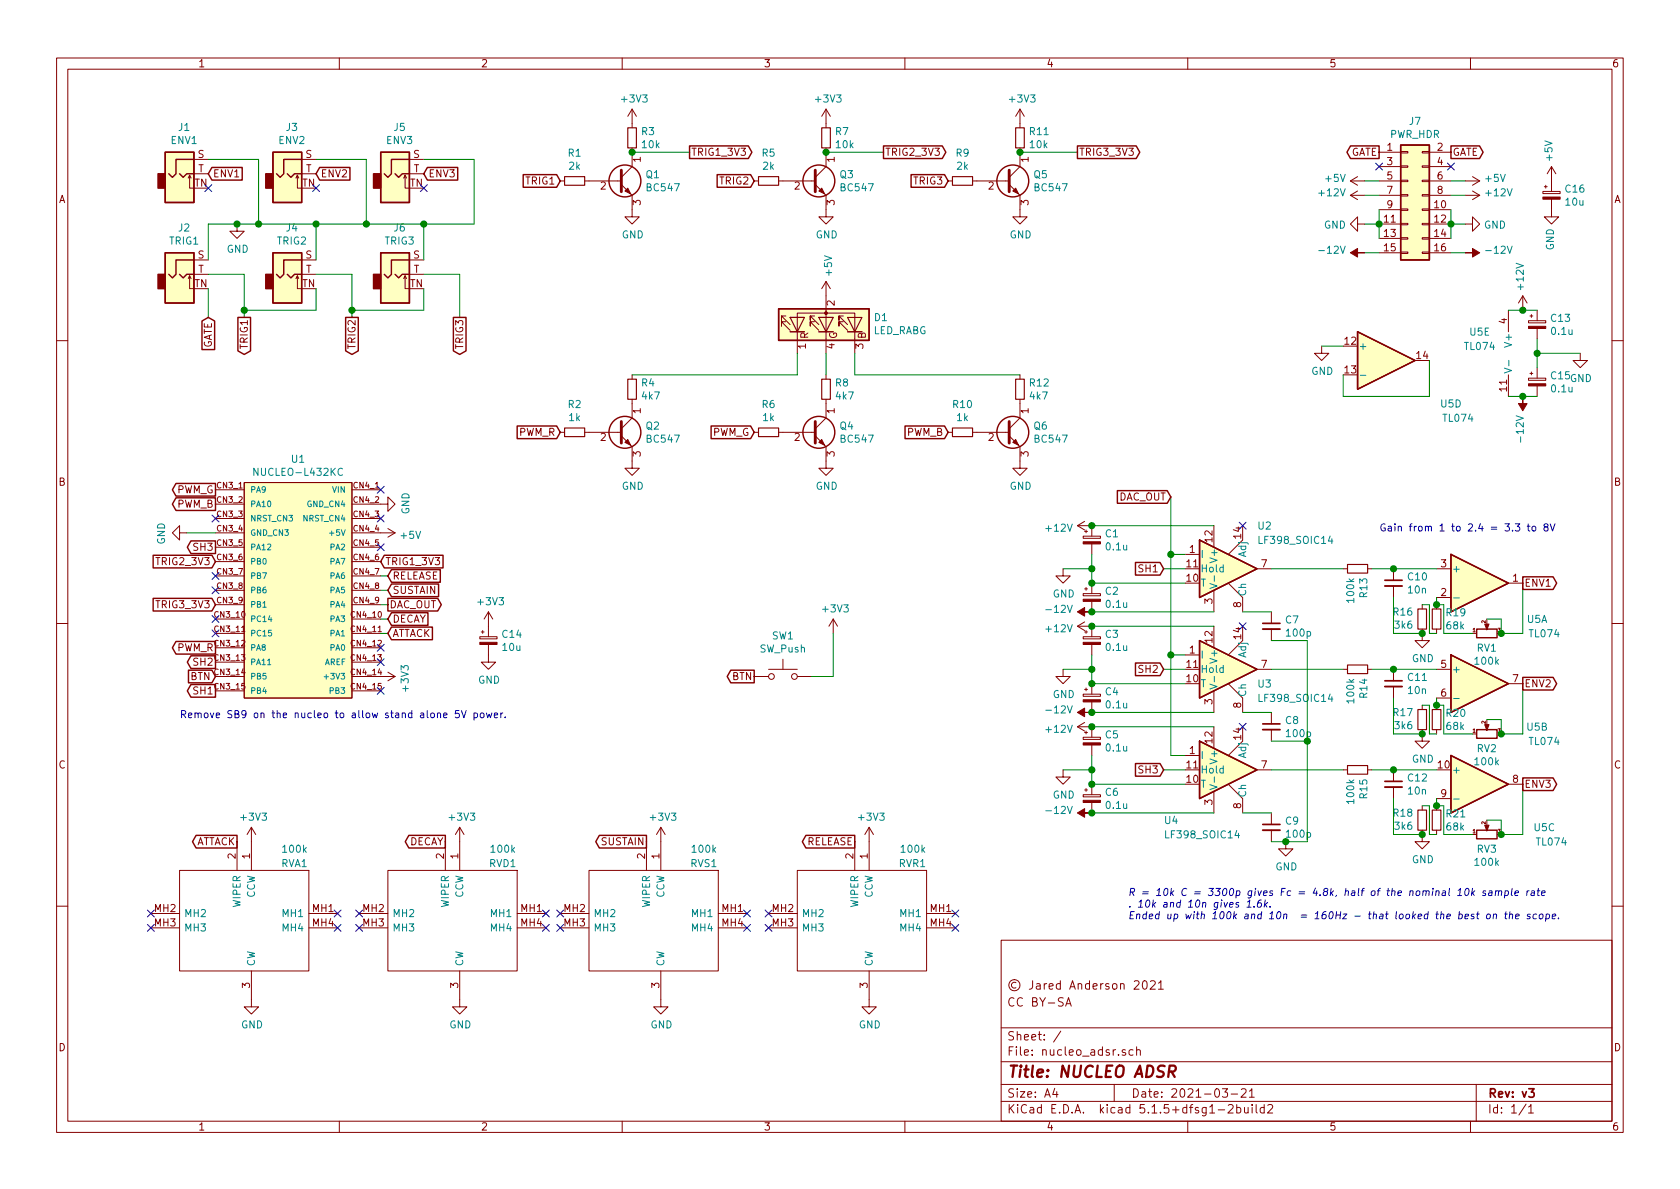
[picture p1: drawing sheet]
<svg xmlns="http://www.w3.org/2000/svg" width="297mm" height="210mm" viewBox="0 0 297 210" stroke-linecap="round" stroke-linejoin="round" font-family="sans-serif">
<g fill="none" stroke="#840000" stroke-width=".18">
<path d="M10 10.3h277v189.9h-277zM12 12.2h273v186.1h-273zM60 10.3v1.9M110 10.3v1.9M111.8 19.3v3.3M111.8 19.3l-.8 1.3M111.8 19.3l.7 1.3M146 19.3l-.7 1.3M146 19.3v3.3M146 19.3l.8 1.3M160 10.3v1.9M180.3 19.3v3.3"/>
<path d="M180.3 19.3l-.7 1.3M180.3 19.3l.8 1.3M210 10.3v1.9M260 10.3v1.9M33.3 31.5l.2-.5v2.3h.8M33.5 31l.3 .5M34.3 28.2h2.5M34.3 30.7h2.5M41.9 39.6v1.3h1.3l-1.3 1.3-1.3-1.3h1.3M52.3 31.5l.3-.5v2.3h.7M52.6 31l.2 .5M53.3 28.2h2.6"/>
<path d="M53.3 30.7h2.6M71.4 31.5l.2-.5v2.3h.8M71.6 31l.3 .5M72.4 28.2h2.5M72.4 30.7h2.5M99.1 32h.7M103.4 32h6.5M109.9 32.6l1.9 1.9v3.8h1.2l-1.2 1.3-1.3-1.3h1.3M111.8 26.2v3.3l-1.9 1.9M133.3 32h.8M137.7 32h6.4M144.1 32.6l1.9 1.9v3.8h1.3l-1.3 1.3-1.2-1.3h1.2"/>
<path d="M146 26.2v3.3l-1.9 1.9M167.6 32h.8M172 32h6.4M178.4 32.6l1.9 1.9v3.8h1.3l-1.3 1.3-1.2-1.3h1.2M180.3 26.2v3.3l-1.9 1.9M238.8 32h2.5M238.8 34.5h2.5M238.8 34.5l1.2 .8M238.8 32l1.2 .8M240 39.6v-1.3l-1.2 1.3 1.2 1.3v-1.3h1.3M240 33.8l-1.2 .7M240 31.2l-1.2 .8"/>
<path d="M243.8 32h3.8M243.8 26.9h3.8M243.8 37.1h3.8M243.8 39.6h3.8M243.8 29.5h3.8M243.8 34.5h3.8M247.6 39.5h1.3v.2h-1.3zM247.6 37h1.3v.2h-1.3zM247.6 31.9h1.3v.2h-1.3zM247.6 29.3h1.3v.3h-1.3zM247.6 26.8h1.3v.2h-1.3zM247.6 34.4h1.3v.3h-1.3z"/>
<path d="M251.5 39.5h1.2v.2h-1.2zM251.5 37h1.2v.2h-1.2zM251.5 31.9h1.2v.2h-1.2zM251.5 29.3h1.2v.3h-1.2zM251.5 26.8h1.2v.2h-1.2zM251.5 34.4h1.2v.3h-1.2zM252.7 32h3.8M252.7 26.9h3.8M252.7 37.1h3.8M252.7 39.6h3.8M252.7 29.5h3.8M252.7 34.5h3.8"/>
<path d="M259.1 39.6h1.2v1.3l1.3-1.3-1.3-1.3v1.3M259.1 32h2.5M259.1 34.5h2.5M260.3 33.8l1.3 .7M260.3 31.2l1.3 .8M261.6 34.5l-1.3 .8M261.6 32l-1.3 .8M272.8 33.9h3v.3h-3zM273 33h.6M273.3 32.8v.5M274.3 35.2v3.1h-1.3l1.3 1.3 1.3-1.3h-1.3M274.3 29.5v4.4"/>
<path d="M274.3 29.5l.8 1.2M274.3 29.5l-.7 1.2M33.3 49.3l.2-.5v2.2h.8M33.5 48.8l.3 .5M34.3 46h2.5M34.3 48.5h2.5M52.3 49.3l.3-.5v2.2h.7M52.6 48.8l.2 .5M53.3 46h2.6M53.3 48.5h2.6M71.4 49.3l.2-.5v2.2h.8M71.6 48.8l.3 .5"/>
<path d="M72.4 46h2.5M72.4 48.5h2.5M138.9 56.9h-.7v.8v-.8l1.5 1.5M138.9 55.9h-.7v.7v-.7l1.5 1.5M139.7 56.1h2.5zM139.7 56.1h.1M139.7 58.7h2.5M144 56.9h-.7v.8v-.8l1.5 1.5M144 55.9h-.7v.7v-.7l1.5 1.5M144.8 56.1h2.5zM144.8 56.1h.1M144.8 58.7h2.5"/>
<path d="M146 49.8v12.7M146 49.8l-.7 1.2M146 49.8l.8 1.2M149.1 56.9h-.8v.8v-.8l1.6 1.5M149.1 55.9h-.8v.7v-.7l1.6 1.5M149.9 58.7h2.5M243.8 42.2h3.8M243.8 44.7h3.8M247.6 42h1.3v.3h-1.3zM247.6 44.6h1.3v.2h-1.3zM251.5 42h1.2v.3h-1.2zM251.5 44.6h1.2v.2h-1.2z"/>
<path d="M252.7 42.2h3.8M252.7 44.7h3.8M266.7 54.9v3.8M269.2 52.3l.8 1.3M269.2 52.3v2.6M269.2 52.3l-.7 1.3M270.3 56.7h3v.4h-3zM270.5 55.9h.5M270.8 55.6v.5M271.8 54.9v1.8M271.8 58.1v1.8M10 60.2h2"/>
<path d="M99.1 76.4h.7M103.4 76.4h6.5M109.9 77.1l1.9 1.9v3.8h1.2l-1.2 1.3-1.3-1.3h1.3M111.8 70.6v3.3l-1.9 1.9M111.8 66.3v.8M133.3 76.4h.8M137.7 76.4h6.4M141 62.5v-7.1h10.1v7.1M144.1 77.1l1.9 1.9v3.8h1.3l-1.3 1.3-1.2-1.3h1.2M146 66.3v.8M146 70.6v3.3l-1.9 1.9M167.6 76.4h.8"/>
<path d="M172 76.4h6.4M178.4 77.1l1.9 1.9v3.8h1.3l-1.3 1.3-1.2-1.3h1.2M180.3 66.3v.8M180.3 70.6v3.3l-1.9 1.9M233.7 61.2v1.3h1.2l-1.2 1.2-1.3-1.2h1.3M266.7 66.3v3.8M270.3 66.9h3v.4h-3zM270.5 66h.5M270.8 65.8v.5M271.8 65v1.9M271.8 68.2v1.9M279.4 62.5v1.2h1.3l-1.3 1.3-1.3-1.3h1.3"/>
<path d="M285 60.2h2M31.7 94.2v-1.2l-1.2 1.2 1.2 1.3v-1.3h1.3M38.1 94.2h5.1M38.1 86.6h5.1M38.1 89.1h5.1M38.1 91.7h5.1M38.1 96.8h5.1M38.1 99.3h5.1M43.2 85.3h19v38.1h-19zM62.2 89.1h6.4v-1.2l1.2 1.2-1.2 1.3v-1.3M62.2 94.2h7.6M62.2 86.6h5.1"/>
<path d="M62.2 91.7h5.1M62.2 96.8h5.1M62.2 99.3h5.1M68.6 93.5l1.2 .7M69.8 94.2l-1.2 .8M190.5 93h2.5v1.8M190.5 93l1.3 .7M191.5 94.8h3.1v.4h-3.1zM191.8 92.2l-1.3 .8M191.8 94h.5M192 93.7v.5M193 96.2v1.8"/>
<path d="M209.5 98h2.6M214.6 93v3.8M219.7 95.5l-2.5 2.5M10 110.3h2M38.1 119.6h5.1M38.1 109.5h5.1M38.1 112h5.1M38.1 114.5h5.1M38.1 117.1h5.1M38.1 101.8h5.1M38.1 104.4h5.1M38.1 106.9h5.1"/>
<path d="M62.2 119.6h7.6M62.2 109.5h5.1M62.2 112h5.1M62.2 114.5h5.1M62.2 117.1h5.1M62.2 101.8h5.1M62.2 104.4h5.1M62.2 106.9h5.1M68.6 118.9l1.2 .7M69.8 119.6l-1.2 .8M84.8 112.6h3.1v.4h-3.1zM85.1 111.8h.5"/>
<path d="M85.3 111.5v.5M86.4 114v3.1h1.2l-1.2 1.3-1.3-1.3h1.3M86.4 108.2l-.8 1.3M86.4 108.2v4.4M86.4 108.2l.7 1.3M133.3 119.6h2.6M135.9 118.4h5.1M138.4 116.6v1.8M141 119.6h2.5M147.3 109.5l-.7 1.2M147.3 109.5v2.5M147.3 109.5l.8 1.2"/>
<path d="M188 100.6v1.2h1.2l-1.2 1.3-1.3-1.3h1.3M188 118.4v1.2h1.2l-1.2 1.3-1.3-1.3h1.3M190.5 110.7h2.5v1.9M190.5 110.7l1.3 .8M191.5 105h3.1v.4h-3.1zM191.5 112.6h3.1v.4h-3.1zM191.8 110l-1.3 .7M191.8 111.8h.5M191.8 104.1h.5M192 103.9v.5M192 111.5v.5M193 103.1v1.9"/>
<path d="M193 106.3v1.9M193 114v1.8M209.5 115.8h2.6M214.6 104.4v3.8M214.6 110.7v3.8M217.2 103.1l2.5 2.6v2.5M219.7 113.3l-2.5 2.5M222.2 118.4h2.6M222.2 100.6h2.6M224.8 108.2v2M224.8 111.2v2.1M237.5 118.4h.8"/>
<path d="M237.5 100.6h.8M241.8 118.4h.8M241.8 100.6h.8M246.4 100.6v2M246.4 103.6v2.1M246.4 118.4v2M251.5 111.2v2.1h1.2l-1.2 1.2-1.3-1.2h1.3M251.5 106.9v.8M254 118.4h2.5M254 106.9v.8M254 111.2v.8M254 100.6h2.5"/>
<path d="M254 105.7h2.5M266.7 103.1h2.5M285 110.3h2M38.1 122.2h5.1M62.2 122.2h5.1M188 136.1v1.3h1.2l-1.2 1.3-1.3-1.3h1.3M190.5 128.5h2.5v1.9M190.5 128.5l1.3 .8M191.5 122.8h3.1v.3h-3.1zM191.5 130.4h3.1v.4h-3.1zM191.8 127.8l-1.3 .7M191.8 121.9h.5"/>
<path d="M191.8 139.7h.5M191.8 129.5h.5M192 121.7v.5M192 129.3v.5M192 139.4v.5M193 120.9v1.9M193 124.1v1.9M193 131.7v1.9M193 138.7v1.8M209.5 133.6h2.6M214.6 122.2v3.8M214.6 128.5v3.8"/>
<path d="M214.6 139.9v3.9M217.2 138.7l2.5 2.5v2.6M217.2 120.9l2.5 2.5v2.6M219.7 131.1l-2.5 2.5M222.2 136.1h2.6M224.8 126v2M224.8 129v2.1M237.5 136.1h.8M241.8 136.1h.8M246.4 121.4v2M246.4 136.1v2.1M246.4 139.2v2"/>
<path d="M251.5 129v2.1h1.2l-1.2 1.2-1.3-1.2h1.3M251.5 124.7v.8M254 123.4h2.5M254 124.7v.8M254 129v.8M266.7 120.9h2.5M266.7 138.7h2.5M31.7 153.9h22.9v17.8h-22.9zM41.9 148.8v5.1M44.4 146.3l-.7 1.3M44.4 146.3v7.6M44.4 146.3l.8 1.3"/>
<path d="M68.6 153.9h22.8v17.8h-22.8zM78.7 148.8v5.1M81.3 146.3l-.8 1.3M81.3 146.3v7.6M81.3 146.3l.7 1.3M104.1 153.9h22.9v17.8h-22.9zM114.3 148.8v5.1M116.8 146.3v7.6M116.8 146.3l-.7 1.3M116.8 146.3l.8 1.3M141 153.9h22.8v17.8h-22.8zM151.1 148.8v5.1"/>
<path d="M153.7 146.3l-.8 1.3M153.7 146.3v7.6M153.7 146.3l.7 1.3M191.5 140.5h3.1v.4h-3.1zM193 141.9v1.9M224.8 143.8v2M224.8 146.8v2M227.3 148.8v1.3h1.3l-1.3 1.3-1.2-1.3h1.2M251.5 146.8v2h1.2l-1.2 1.3-1.3-1.3h1.3M251.5 142.5v.8M254 142.5v.8M254 146.8v.8"/>
<path d="M254 141.2h2.5M10 160.2h2M26.7 161.5h5M26.7 164.1h5M44.4 171.7v6.3h1.3l-1.3 1.3-1.2-1.3h1.2M54.6 161.5h5.1M54.6 164.1h5.1M63.5 161.5h5.1M63.5 164.1h5.1M81.3 171.7v6.3h1.2l-1.2 1.3-1.3-1.3h1.3M91.4 161.5h5.1M91.4 164.1h5.1"/>
<path d="M99.1 161.5h5M99.1 164.1h5M116.8 171.7v6.3h1.3l-1.3 1.3-1.2-1.3h1.2M127 161.5h5.1M127 164.1h5.1M135.9 161.5h5.1M135.9 164.1h5.1M153.7 171.7v6.3h1.2l-1.2 1.3-1.3-1.3h1.3M163.8 161.5h5.1M163.8 164.1h5.1M177 166.3h108v32h-108zM188.4 177.9l.5-1.5 .5 1.5"/>
<path d="M188.6 177.5h.7M200.6 173.6l.2-.2h.3l.3 .5-.9 1h.9M202.1 173.6l.4-.2a.94 .94 0 0 1 0 1.5 .82 .82 0 0 1-.4-1.3zM203.4 173.6l.2-.2h.4l.2 .2 .1 .3-1 1h1M204.8 173.9l.5-.5v1.5M204.8 174.9h.9M285 160.2h2M60 198.3v1.9M110 198.3v1.9M160 198.3v1.9M177 194.8h108M177 191.8h108"/>
<path d="M177 187.8h108M177 181.8h108M186.5 192.5l-.4 1h1M186.8 193v1M187.6 182.3l-1.3 2M197 191.8v3M199 185.7a.37 .37 0 0 0-.6 .1l.1 .2 .5 .2 .1 .1-.3 .3-.4-.1M200.3 185.7l-.4-.1-.3 .3 .1 .6 .2 .1 .4-.1M201 185.7a.37 .37 0 0 1 .6 .1v.8M201 185.1v1.5M210 198.3v1.9M215.4 196.3h1.1"/>
<path d="M216.1 192.5h.9l-.4 .6 .4 .1v.7l-.2 .1-.7-.1M217.2 195.5l.2-.2h.4l.2 .5-.9 1h.9M217.7 193.5h1.1M218.7 195.9l.4-.1 .3 .3-.1 .6h-.6M218.7 195.3v1.5M219.5 192.7l.2-.2h.3l.3 .2v.3v.2l-.9 .8h.9M220 195.8l.1 .9 .3 .1 .3-.1M220.7 195.8v1M220.9 193l.4-.5v1.5M220.9 194h.9M221.4 195.3v.2M221.4 195.8v1"/>
<path d="M222.1 195.3v1.3l.2 .2M223.5 195.9l-.4-.1-.3 .3 .1 .6 .2 .1 .4-.1M223.5 195.3v1.5M224.2 195.5l.2-.2h.3l.3 .5-.9 1h.9M260 198.3v1.9M261 191.8v6.5M269.8 195.2l-1.2 2M270.3 195.8l.4-.5v1.5M270.3 196.8h.8"/>
<circle cx="136.4" cy="119.6" r=".51"/>
<circle cx="140.5" cy="119.6" r=".51"/>
</g>
<path d="M223.3 110.2h3M244.9 102.6h3M223.3 128h3M244.9 120.4h3M244.9 138.2h3M223.3 145.8h3M270.3 192.5h.9l-.5 .6 .5 .1v.7l-.2 .1-.7-.1" fill="none" stroke="#840000" stroke-width=".3"/>
<path d="M206.7 189.5h.7a.56 .56 0 0 0 .5-.5 .56 .56 0 0 0-.3-.6h-.8l-.2 2M207.1 189.5l.6 .9" fill="none" stroke="#840000" stroke-width=".41"/>
<g fill="none" stroke="#840000" stroke-width=".2">
<path d="M99.8 31.2h3.6v1.6h-3.6zM111 22.6h1.5v3.6h-1.5zM134.1 31.2h3.6v1.6h-3.6zM145.3 22.6h1.5v3.6h-1.5zM168.4 31.2h3.6v1.6h-3.6zM179.6 22.6h1.5v3.6h-1.5zM139.7 56.1h2.5l-1.2 2.6zM139.7 58.7h2.5M144.8 56.1h2.5l-1.3 2.6zM144.8 58.7h2.5M149.9 56.1h2.5l-1.3 2.6zM149.9 58.7h2.5"/>
<path d="M99.8 75.7h3.6v1.5h-3.6zM111 67.1h1.5v3.5h-1.5zM134.1 75.7h3.6v1.5h-3.6zM145.3 67.1h1.5v3.5h-1.5zM168.4 75.7h3.6v1.5h-3.6zM179.6 67.1h1.5v3.5h-1.5zM238.3 99.8h3.5v1.5h-3.5zM238.3 117.6h3.5v1.5h-3.5zM250.7 107.7h1.5v3.5h-1.5zM253.2 107.7h1.6v3.5h-1.6zM238.3 135.4h3.5v1.5h-3.5zM250.7 125.5h1.5v3.5h-1.5z"/>
<path d="M253.2 125.5h1.6v3.5h-1.6zM250.7 143.3h1.5v3.5h-1.5zM253.2 143.3h1.6v3.5h-1.6z"/>
</g>
<g fill="none" stroke="#840000" stroke-width=".25">
<path d="M29.2 26.9h5.1v8.9h-5.1zM31.7 30.7l.7 .7 .6-.7h1.3M34.3 28.2h-3.2v2.5l-.6 .7-.7-.7M37.5 29.6h5.3v2.2h-5.3l-.7-1.1zM48.3 26.9h5v8.9h-5zM50.8 30.7l.6 .7 .7-.7h1.2M53.3 28.2h-3.1v2.5l-.7 .7-.6-.7M56.5 29.6h5.4v2.2h-5.4l-.6-1.1zM67.3 26.9h5.1v8.9h-5.1zM69.8 30.7l.7 .7 .6-.7h1.3M72.4 28.2h-3.2v2.5l-.6 .7-.7-.7M75.6 29.6h5.3v2.2h-5.3l-.7-1.1z"/>
<path d="M92.5 30.9h5.9l.7 1.1-.7 1.1h-5.9zM121.9 25.8h10.4l.6 1.1-.6 1.1h-10.4zM126.8 30.9h5.9l.6 1.1-.6 1.1h-5.9zM156.2 25.8h10.4l.6 1.1-.6 1.1h-10.4zM161.1 30.9h5.9l.6 1.1-.6 1.1h-5.9zM190.5 25.8h10.4l.6 1.1-.6 1.1h-10.4zM238.8 25.8h5v2.2h-5l-.6-1.1zM247.6 25.6h5.1v20.4h-5.1zM256.5 25.8h5.1l.6 1.1-.6 1.1h-5.1zM29.2 44.7h5.1v8.9h-5.1zM31.7 48.5l.7 .6 .6-.6h1.3M34.3 46h-3.2v2.5l-.6 .6-.7-.6"/>
<path d="M35.7 56.8l1.1-.7 1.1 .7v5h-2.2zM42.1 56.1h2.2v5.9l-1.1 .7-1.1-.7zM48.3 44.7h5v8.9h-5zM50.8 48.5l.6 .6 .7-.6h1.2M53.3 46h-3.1v2.5l-.7 .6-.6-.6M61.1 56.1h2.2v5.9l-1.1 .7-1.1-.7zM67.3 44.7h5.1v8.9h-5.1zM69.8 48.5l.7 .6 .6-.6h1.3M72.4 46h-3.2v2.5l-.6 .6-.7-.6M80.2 56.1h2.2v5.9l-1.1 .7-1.1-.7zM137.7 54.6h16v5.6h-16zM240 58.7l10.2 5-10.2 5.1z"/>
<path d="M91.4 75.3h7l.7 1.1-.7 1.2h-7zM125.7 75.3h7l.6 1.1-.6 1.2h-7zM160 75.3h7l.6 1.1-.6 1.2h-7zM27.1 98.2h10.4l.6 1.1-.6 1.1h-10.4zM31.1 85.5h7v2.2h-7l-.6-1.1zM31.1 88h7v2.3h-7l-.6-1.2zM33.8 95.7h4.3v2.2h-4.3l-.7-1.1zM67.9 98.2h10.4v2.2h-10.4l-.6-1.1zM197.6 86.8h8.8l.6 1.1-.6 1.1h-8.8zM200.8 99.5h4.3l.6 1.1-.6 1.1h-4.3zM212.1 95.5l10.1 5.1-10.1 5.1zM256.5 98l10.2 5.1-10.2 5.1z"/>
<path d="M27.1 105.8h10.4l.6 1.1-.6 1.1h-10.4zM31.1 113.4h7v2.3h-7l-.6-1.2zM33.3 118.5h4.2l.6 1.1-.6 1.1h-4.2zM33.8 116h4.3v2.2h-4.3l-.7-1.1zM68.6 105.8h8.8l.6 1.1-.6 1.1h-8.8zM69.2 108.4h6.5v2.2h-6.5l-.6-1.1zM69.2 103.3h8.3v2.2h-8.3l-.6-1.1zM69.2 100.7h8.7v2.3h-8.7l-.6-1.2zM69.2 110.9h7.3v2.2h-7.3l-.6-1.1zM129.2 118.5h4.1v2.2h-4.1l-.6-1.1zM200.8 117.2h4.3l.6 1.2-.6 1.1h-4.3zM212.1 113.3l10.1 5.1-10.1 5z"/>
<path d="M256.5 115.8l10.2 5.1-10.2 5.1zM261.1 111.2h3.6v1.6h-3.6zM269.2 102h5.4l.6 1.1-.6 1.1h-5.4zM269.2 119.8h5.4l.6 1.1-.6 1.1h-5.4zM33.8 121.1h4.3v2.2h-4.3l-.7-1.1zM200.8 135h4.3l.6 1.1-.6 1.2h-4.3zM212.1 131.1l10.1 5-10.1 5.1zM256.5 133.6l10.2 5.1-10.2 5.1zM261.1 129h3.6v1.6h-3.6zM269.2 137.6h5.4l.6 1.1-.6 1.1h-5.4zM34.7 147.7h7.2v2.3h-7.2l-.7-1.2zM72.3 147.7h6.4v2.3h-6.4l-.6-1.2z"/>
<path d="M106 147.7h8.3v2.3h-8.3l-.7-1.2zM142.5 147.7h8.6v2.3h-8.6l-.6-1.2zM261.1 146.8h3.6v1.5h-3.6z"/>
<circle cx="110.5" cy="32" r="2.82"/>
<circle cx="144.8" cy="32" r="2.82"/>
<circle cx="179.1" cy="32" r="2.82"/>
<circle cx="110.5" cy="76.4" r="2.82"/>
<circle cx="144.8" cy="76.4" r="2.82"/>
<circle cx="179.1" cy="76.4" r="2.82"/>
</g>
<path d="M109.9 30.1v3.8M144.1 30.1v3.8M178.4 30.1v3.8M109.9 74.5v3.9M144.1 74.5v3.9M178.4 74.5v3.9" fill="none" stroke="#840000" stroke-width=".51"/>
<g fill="#840000" stroke="#840000" stroke-width=".18">
<path d="M179.1 33.8l.5-.5 .5 1z"/>
<path d="M144.8 33.8l.5-.5 .5 1z"/>
<path d="M110.5 78.2l.5-.5 .5 1z"/>
<path d="M144.8 78.2l.5-.5 .5 1z"/>
<path d="M262.5 145.9h.8l-.4 1v-.2v.2z"/>
<path d="M262.5 110.4h.8l-.4 1v-.3v.3z"/>
<path d="M262.5 128.1h.8l-.4 1.1v-.3v.3z"/>
<path d="M270.3 57.7h3v.4h-3z"/>
<path d="M110.5 33.8l.5-.5 .5 1z"/>
<path d="M270.3 67.9h3v.3h-3z"/>
<path d="M190.5 108.2l1.3-.8v.8h1.2h-1.2v.8z"/>
<path d="M190.5 126l1.3-.8v.8h1.2h-1.2v.7z"/>
<path d="M190.5 143.8l1.3-.8v.8h1.2h-1.2v.7z"/>
<path d="M269.2 70.1v1.3h.8l-.8 1.2-.7-1.2h.7z"/>
<path d="M272.8 34.8h3v.4h-3z"/>
<path d="M84.8 113.6h3.1v.4h-3.1z"/>
<path d="M179.1 78.2l.5-.5 .5 1z"/>
<path d="M191.5 106h3.1v.3h-3.1z"/>
<path d="M191.5 95.8h3.1v.4h-3.1z"/>
<path d="M191.5 123.7h3.1v.4h-3.1z"/>
<path d="M191.5 113.6h3.1v.4h-3.1z"/>
<path d="M191.5 141.5h3.1v.4h-3.1z"/>
<path d="M191.5 131.4h3.1v.3h-3.1z"/>
<path d="M259.1 44.7h1.2v-.8l1.3 .8-1.3 .8v-.8z"/>
<path d="M238.8 44.7l1.2-.8v.8h1.3h-1.3v.8z"/>
<circle cx="146" cy="55.4" r=".25"/>
</g>
<g fill="#ffffc2" stroke="#ffffc2" stroke-width=".18">
<path d="M137.7 54.6h16v5.6h-16z"/>
<path d="M256.5 115.8l10.2 5.1-10.2 5.1z"/>
<path d="M256.5 133.6l10.2 5.1-10.2 5.1z"/>
<path d="M240 58.7l10.2 5-10.2 5.1z"/>
<path d="M67.3 44.7h5.1v8.9h-5.1z"/>
<path d="M247.6 25.6h5.1v20.4h-5.1z"/>
<path d="M256.5 98l10.2 5.1-10.2 5.1z"/>
<path d="M48.3 44.7h5v8.9h-5z"/>
<path d="M29.2 44.7h5.1v8.9h-5.1z"/>
<path d="M67.3 26.9h5.1v8.9h-5.1z"/>
<path d="M43.2 85.3h19v38.1h-19z"/>
<path d="M48.3 26.9h5v8.9h-5z"/>
<path d="M29.2 26.9h5.1v8.9h-5.1z"/>
<path d="M212.1 131.1l10.1 5-10.1 5.1z"/>
<path d="M212.1 113.3l10.1 5.1-10.1 5z"/>
<path d="M212.1 95.5l10.1 5.1-10.1 5.1z"/>
</g>
<g fill="none" stroke="#008484" stroke-width=".18">
<path d="M240.5 66.4h1M266 65.1l1.3 .4-1.3 .5M266.8 63.7v1M45.6 82.8v1.3l-.7-1.3v1.3M60.6 82.9a.6 .6 0 0 0-.9 .5 .6 .6 0 0 0 .6 .7l.3-.2M47.3 117.5h.6M57.3 119.7h.8M213.9 103.2l1.3 .4-1.3 .5M214.7 101.8v1M214.7 119.6v1M257 105.7h1M213.9 138.8l1.3 .4-1.3 .4"/>
<path d="M213.9 121l1.3 .4-1.3 .4M214.7 137.4v.9M257 123.5h1M257 141.3h1"/>
</g>
<path d="M223.3 111.2h3M244.9 103.6h3M223.3 129h3M244.9 121.4h3M244.9 139.2h3M223.3 146.8h3" fill="none" stroke="#840000" stroke-width=".33"/>
<g fill="#840000" stroke="#840000" stroke-width=".25">
<path d="M66 48.5h1.3v2.5h-1.3z"/>
<path d="M47 48.5h1.3v2.5h-1.3z"/>
<path d="M27.9 48.5h1.3v2.5h-1.3z"/>
<path d="M66 30.7h1.3v2.6h-1.3z"/>
<path d="M47 30.7h1.3v2.6h-1.3z"/>
<path d="M27.9 30.7h1.3v2.6h-1.3z"/>
</g>
<g fill="none" stroke="#008400" stroke-width=".18">
<path d="M36.8 28.2h8.9v11.4M55.9 39.6v6.4M55.9 28.2h8.9v11.4M74.9 39.6v6.4M74.9 28.2h8.9v11.4h-47v6.4M111.8 26.9h10.1M146 26.9h10.2M180.3 26.9h10.2M241.3 39.6h2.5M241.3 34.5h2.5M241.3 32h2.5M243.8 37.1v5.1"/>
<path d="M256.5 39.6h2.6M256.5 34.5h2.6M256.5 37.1v5.1M256.5 32h2.6M36.8 48.5h6.4v7.6M36.8 51v5.1M55.9 51v3.9h-12.7M55.9 48.5h6.3v7.6M74.9 51v3.9h-12.7M74.9 48.5h6.4v7.6M241.3 44.7h2.5M256.5 44.7h2.6"/>
<path d="M266.7 54.9h5.1M271.8 59.9v5.1M141 62.5v3.8h-29.2M146 62.5v3.8M151.1 62.5v3.8h29.2M233.7 61.2h3.8M252.7 63.7v6.4h-15.2v-3.8M266.7 70.1h5.1M271.8 62.5h7.6M33 94.2h5.1M193 98v5.1h16.5M193 93h21.6"/>
<path d="M207 87.9v45.7h2.5M207 98h2.5M67.3 112h1.3M67.3 106.9h1.3M67.3 109.5h1.3M67.3 104.4h1.3M67.3 101.8h1.3M147.3 112v7.6h-3.8M188 118.4h5M188 100.6h5M193 115.8v5.1h16.5M193 110.7h21.6"/>
<path d="M193 108.2h21.6M205.7 118.4h3.8M205.7 100.6h3.8M207 115.8h2.5M219.7 108.2h5.1M224.8 118.4h12.7M224.8 100.6h12.7M224.8 113.3h6.3v35.5h-6.3M242.6 118.4h11.4M242.6 100.6h11.4M246.4 105.7v6.3h5.1M251.5 106.9h1.2v5.1h1.3"/>
<path d="M254 105.7v1.2h1.3v5.1h5M269.2 103.1v8.9h-3.8v-2.5h-2.5M188 136.1h5M193 133.6v5.1h16.5M193 128.5h21.6M193 126h21.6M205.7 136.1h3.8M219.7 126h5.1M224.8 136.1h12.7M224.8 131.1h6.3M242.6 136.1h11.4M246.4 123.4v6.4h5.1"/>
<path d="M251.5 124.7h1.2v5.1h1.3M254 123.4v1.3h1.3v5.1h5M269.2 120.9v8.9h-3.8v-2.6h-2.5M269.2 138.7v8.9h-3.8v-2.6h-2.5M193 143.8h21.6M219.7 143.8h5.1M246.4 141.2v6.4h5.1M251.5 142.5h1.2v5.1h1.3M254 141.2v1.3h1.3v5.1h5"/>
</g>
<g fill="none" stroke="#0000c2" stroke-width=".18">
<path d="M267.9 92.6h.8l-.4 .5 .3 .1 .1 .5-.2 .2-.6-.1M270 93.1h.5M270.2 92.6v1.1l.3 .2M271 93.1h.3l.3 .2-.2 .5-.3 .1-.2-.2zM273.2 93.2l-.2-.1v-.3l.2-.2 .4 .1 .1 .4-.6 .1-.1 .2v.3l.2 .2 .4-.1 .1-.1v-.4l-.2-.1M274.1 92.6l.4 1.3 .4-1.3M78.4 126.5l.6-.1v-.3h-.4l-.2 .2 .1 .6h.5M81.2 125.6h-.6l-.1 .7 .5-.2 .2 .3v.3l-.2 .2-.5-.1M81.6 125.6l.4 1.3 .4-1.3M83.8 126.1h.4l.2 .2-.1 .6h-.5M83.8 126.1v1.2M85 126.2l.1-.1 .4 .1 .1 .5-.2 .2h-.3l-.1-.1z"/>
<path d="M86 126.1l.2 .8 .3-.6 .2 .6 .3-.8M87.4 126.5l.6-.1-.1-.3h-.3l-.2 .2 .1 .6h.4M88.5 126.1v.8M88.9 126.1l-.4 .2M89.3 126.8v.1M220.5 159.5l.5-.3-.2 1.2M223 159.2h-.3a1.04 1.04 0 0 0-.3 1.2h.5l.2-.5-.3-.3h-.2l-.3 .3M223.7 159.2l-.2 1.2M223.7 159.9l.3 .5M224.1 159.6l-.5 .5M256.3 157.1l-.1 1.1 .1 .2M257.7 158.4h.7"/>
<path d="M257.8 157.4l.4-.3-.1 1.3M259.2 157.2l.3-.1a.75 .75 0 0 1-.3 1.3l-.2-.5zM260.3 157.1l-.1 1.3M260.3 157.9l.4 .5M260.8 157.5l-.6 .5M262.7 157.6l-.3-.1-.2 .3 .4 .2v.3h-.5M263.3 157.6h.5v.8M263.8 157.8l-.4 .1-.2 .2 .1 .3 .5-.1M264.4 157.7l.2-.2 .3 .1v.8M264.5 157.5l-.1 .9M265 157.7l.2-.2 .3 .1-.1 .8M266.1 157.6l.4-.1 .2 .3-.2 .5h-.4"/>
<path d="M266.1 157.5l-.1 1.3M267.4 157.1l-.2 1.1 .2 .2M267.8 157.9l.7-.1v-.2h-.5l-.2 .6 .2 .2 .4-.1M270 157.5l-.1 .9M270.4 157.5l-.4 .3M270.8 157.6h.5l-.1 .8M271.3 157.8l-.5 .1-.1 .3 .1 .2 .4-.1M271.8 157.5h.5M272 157.1l-.1 1.1v.1l.3 .1M272.6 157.9l.6-.1v-.2h-.5l-.2 .6 .2 .2 .4-.1M220.4 160.4h.8M221.7 160.3v.1"/>
<path d="M224.6 160.3v.1M258 161.7h.5v.5l-.3 .3-.3-.1M259 162l.6-.1v-.2l-.3-.1-.2 .2-.1 .6h.5M260.6 161.7l-.3-.1-.2 .3 .5 .2v.3h-.5M261.1 161.6h.4M261.3 161.2l-.1 1.1 .2 .2M263 161.7l.3-.1 .2 .3v.3l-.3 .3-.3-.1-.1-.2zM264.1 161.8l.2-.2 .3 .1-.1 .8M264.1 161.6l-.1 .9M266 161.6h.5M266.3 161.2l-.2 1.1 .1 .1 .2 .1M266.9 161.8l.2-.2 .3 .1v.8"/>
<path d="M267 161.2l-.2 1.3M268 162l.6-.1v-.2h-.5l-.2 .6 .2 .2 .4-.1M270.6 161.7l-.3-.1-.2 .2v.2l.4 .1v.3h-.5M271.7 161.7l-.4-.1-.2 .3v.5l.1 .1 .4-.1M272.2 161.8l.2-.2 .4 .2v.4l-.2 .2-.3 .1-.1-.1zM273.4 161.7h.5v.5l-.2 .3-.4-.1M273.4 161.6l-.1 1.3M274.4 162l.7-.1-.1-.2h-.5l-.1 .6 .2 .2 .4-.1M275.6 162.4l-.1 .1"/>
</g>
<g fill="#008400" stroke="#008400" stroke-width=".25">
<circle cx="55.9" cy="39.6" r=".51"/>
<circle cx="43.2" cy="54.9" r=".51"/>
<circle cx="227.3" cy="148.8" r=".51"/>
<circle cx="246.4" cy="118.4" r=".51"/>
<circle cx="180.3" cy="26.9" r=".51"/>
<circle cx="254" cy="124.7" r=".51"/>
<circle cx="265.4" cy="112" r=".51"/>
<circle cx="251.5" cy="147.6" r=".51"/>
<circle cx="74.9" cy="39.6" r=".51"/>
<circle cx="246.4" cy="100.6" r=".51"/>
<circle cx="45.7" cy="39.6" r=".51"/>
<circle cx="207" cy="115.8" r=".51"/>
<circle cx="193" cy="126" r=".51"/>
<circle cx="269.2" cy="70.1" r=".51"/>
<circle cx="271.8" cy="62.5" r=".51"/>
<circle cx="246.4" cy="136.1" r=".51"/>
<circle cx="265.4" cy="129.8" r=".51"/>
<circle cx="256.5" cy="39.6" r=".51"/>
<circle cx="251.5" cy="129.8" r=".51"/>
<circle cx="251.5" cy="112" r=".51"/>
<circle cx="243.8" cy="39.6" r=".51"/>
<circle cx="193" cy="93" r=".51"/>
<circle cx="64.8" cy="39.6" r=".51"/>
<circle cx="269.2" cy="54.9" r=".51"/>
<circle cx="193" cy="100.6" r=".51"/>
<circle cx="193" cy="103.1" r=".51"/>
<circle cx="193" cy="118.4" r=".51"/>
<circle cx="265.4" cy="147.6" r=".51"/>
<circle cx="193" cy="120.9" r=".51"/>
<circle cx="193" cy="136.1" r=".51"/>
<circle cx="231.1" cy="131.1" r=".51"/>
<circle cx="193" cy="138.7" r=".51"/>
<circle cx="41.9" cy="39.6" r=".51"/>
<circle cx="111.8" cy="26.9" r=".51"/>
<circle cx="146.1" cy="26.9" r=".51"/>
<circle cx="193" cy="110.7" r=".51"/>
<circle cx="193" cy="128.5" r=".51"/>
<circle cx="193" cy="108.2" r=".51"/>
<circle cx="254" cy="142.5" r=".51"/>
<circle cx="254" cy="106.9" r=".51"/>
<circle cx="193" cy="143.8" r=".51"/>
<circle cx="62.2" cy="54.9" r=".51"/>
<circle cx="207" cy="98" r=".51"/>
</g>
<g fill="none" stroke="#000084" stroke-width=".18">
<path d="M36.2 32.7l1.2 1.2M37.4 32.7l-1.2 1.2M55.3 32.7l1.2 1.2M56.5 32.7l-1.2 1.2M74.3 32.7l1.2 1.2M75.5 32.7l-1.2 1.2M243.2 28.8l1.2 1.3M244.4 28.8l-1.2 1.3M255.9 28.8l1.2 1.3M257.1 28.8l-1.2 1.3M37.5 91.1l1.2 1.2M38.7 91.1l-1.2 1.2"/>
<path d="M66.7 91.1l1.2 1.2M66.7 96.2l1.2 1.2M66.7 86l1.2 1.2M67.9 91.1l-1.2 1.2M67.9 96.2l-1.2 1.2M67.9 86l-1.2 1.2M219.1 92.3l1.2 1.3M220.3 92.3l-1.2 1.3M37.5 101.2l1.2 1.3M37.5 103.8l1.2 1.2M37.5 108.9l1.2 1.2M37.5 111.4l1.2 1.2"/>
<path d="M38.7 101.2l-1.2 1.3M38.7 103.8l-1.2 1.2M38.7 108.9l-1.2 1.2M38.7 111.4l-1.2 1.2M66.7 116.5l1.2 1.2M66.7 113.9l1.2 1.3M67.9 116.5l-1.2 1.2M67.9 113.9l-1.2 1.3M219.1 110.1l1.2 1.2M220.3 110.1l-1.2 1.2M66.7 121.6l1.2 1.2M67.9 121.6l-1.2 1.2"/>
<path d="M219.1 127.9l1.2 1.2M220.3 127.9l-1.2 1.2M26.1 163.5l1.2 1.2M26.1 160.9l1.2 1.2M27.3 163.5l-1.2 1.2M27.3 160.9l-1.2 1.2M59.1 163.5l1.2 1.2M59.1 160.9l1.2 1.2M60.3 163.5l-1.2 1.2M60.3 160.9l-1.2 1.2M62.9 163.5l1.2 1.2M62.9 160.9l1.2 1.2"/>
<path d="M64.1 163.5l-1.2 1.2M64.1 160.9l-1.2 1.2M95.9 160.9l1.2 1.2M95.9 163.5l1.2 1.2M97.1 163.5l-1.2 1.2M97.1 160.9l-1.2 1.2M98.5 163.5l1.2 1.2M98.5 160.9l1.2 1.2M99.7 163.5l-1.2 1.2M99.7 160.9l-1.2 1.2M131.5 160.9l1.2 1.2M131.5 163.5l1.2 1.2"/>
<path d="M132.7 160.9l-1.2 1.2M132.7 163.5l-1.2 1.2M135.3 160.9l1.2 1.2M135.3 163.5l1.2 1.2M136.5 160.9l-1.2 1.2M136.5 163.5l-1.2 1.2M168.3 160.9l1.2 1.2M168.3 163.5l1.2 1.2M169.5 160.9l-1.2 1.2M169.5 163.5l-1.2 1.2"/>
</g>
<text font-size="2.8" fill="#840000" x="178" y="190.5">Title: NUCLEO ADSR</text>
<g font-size="2.1" fill="#840000">
<text x="178" y="178">CC BY-SA</text>
<text x="178" y="175">© Jared Anderson 2021</text>
<text x="178" y="184">Sheet: /</text>
<text x="178" y="186.7">File: nucleo_adsr.sch</text>
<text x="178" y="196.9">KiCad E.D.A. kicad 5.1.5+dfsg1-2build2</text>
<text x="178" y="194.1">Size: A4</text>
<text x="200" y="194.1">Date: 2021-03-21</text>
<text x="263" y="194.1">Rev: v3</text>
<text x="263" y="196.9">Id: 1/1</text>
</g>
<g font-size="1.8" fill="#840000">
<text x="35" y="11.9">1</text>
<text x="85" y="11.9">2</text>
<text x="135" y="11.9">3</text>
<text x="185" y="11.9">4</text>
<text x="235" y="11.9">5</text>
<text x="285" y="11.9">6</text>
<text x="35" y="27.9">S</text>
<text x="54" y="27.9">S</text>
<text x="73.1" y="27.9">S</text>
<text x="113.3" y="28.7" transform="rotate(-90 113.3 28.7)">1</text>
<text x="122.2" y="27.6">TRIG1_3V3</text>
<text x="147.6" y="28.7" transform="rotate(-90 147.6 28.7)">1</text>
<text x="156.5" y="27.6">TRIG2_3V3</text>
<text x="181.9" y="28.7" transform="rotate(-90 181.9 28.7)">1</text>
<text x="190.8" y="27.6">TRIG3_3V3</text>
<text x="238.7" y="27.6">GATE</text>
<text x="245.3" y="26.7">1</text>
<text x="245.3" y="29.2">3</text>
<text x="254.2" y="26.7">2</text>
<text x="254.2" y="29.2">4</text>
<text x="256.8" y="27.6">GATE</text>
<text x="10.4" y="35.9">A</text>
<text x="34.4" y="33">TN</text>
<text x="35" y="30.5">T</text>
<text x="37.6" y="31.4">ENV1</text>
<text x="53.4" y="33">TN</text>
<text x="54.1" y="30.5">T</text>
<text x="56.7" y="31.4">ENV2</text>
<text x="72.5" y="33">TN</text>
<text x="73.1" y="30.5">T</text>
<text x="75.7" y="31.4">ENV3</text>
<text x="93.1" y="32.6">TRIG1</text>
<text x="106.2" y="33.5">2</text>
<text x="127.4" y="32.6">TRIG2</text>
<text x="140.5" y="33.5">2</text>
<text x="161.6" y="32.6">TRIG3</text>
<text x="174.8" y="33.5">2</text>
<text x="245.3" y="31.7">5</text>
<text x="245.3" y="34.3">7</text>
<text x="254.2" y="31.7">6</text>
<text x="254.2" y="34.3">8</text>
<text x="285.4" y="35.9">A</text>
<text x="113.3" y="36.3" transform="rotate(-90 113.3 36.3)">3</text>
<text x="147.6" y="36.3" transform="rotate(-90 147.6 36.3)">3</text>
<text x="181.9" y="36.3" transform="rotate(-90 181.9 36.3)">3</text>
<text x="244.8" y="39.4">11</text>
<text x="244.8" y="41.9">13</text>
<text x="245.3" y="36.8">9</text>
<text x="253.7" y="36.8">10</text>
<text x="253.7" y="39.4">12</text>
<text x="253.7" y="41.9">14</text>
<text x="35" y="45.7">S</text>
<text x="54" y="45.7">S</text>
<text x="73.1" y="45.7">S</text>
<text x="244.8" y="44.4">15</text>
<text x="253.7" y="44.4">16</text>
<text x="34.4" y="50.8">TN</text>
<text x="35" y="48.3">T</text>
<text x="53.4" y="50.8">TN</text>
<text x="54.1" y="48.3">T</text>
<text x="72.5" y="50.8">TN</text>
<text x="73.1" y="48.3">T</text>
<text x="142.9" y="59.9" transform="rotate(-90 142.9 59.9)">R</text>
<text x="147.6" y="54.1" transform="rotate(-90 147.6 54.1)">2</text>
<text x="148" y="60" transform="rotate(-90 148 60)">G</text>
<text x="153.1" y="59.9" transform="rotate(-90 153.1 59.9)">B</text>
<text x="266.4" y="57.2" transform="rotate(-90 266.4 57.2)">4</text>
<text x="37.5" y="61.8" transform="rotate(-90 37.5 61.8)">GATE</text>
<text x="43.8" y="61.6" transform="rotate(-90 43.8 61.6)">TRIG1</text>
<text x="62.9" y="61.6" transform="rotate(-90 62.9 61.6)">TRIG2</text>
<text x="81.9" y="61.6" transform="rotate(-90 81.9 61.6)">TRIG3</text>
<text x="142.5" y="61.7" transform="rotate(-90 142.5 61.7)">1</text>
<text x="147.6" y="61.7" transform="rotate(-90 147.6 61.7)">4</text>
<text x="152.7" y="61.7" transform="rotate(-90 152.7 61.7)">3</text>
<text x="237.8" y="61">12</text>
<text x="250.5" y="63.5">14</text>
<text x="237.8" y="66">13</text>
<text x="266.4" y="69.2" transform="rotate(-90 266.4 69.2)">11</text>
<text x="91.7" y="77.1">PWM_R</text>
<text x="106.2" y="78">2</text>
<text x="113.3" y="73.1" transform="rotate(-90 113.3 73.1)">1</text>
<text x="125.9" y="77.1">PWM_G</text>
<text x="140.5" y="78">2</text>
<text x="147.6" y="73.1" transform="rotate(-90 147.6 73.1)">1</text>
<text x="160.3" y="77.1">PWM_B</text>
<text x="174.8" y="78">2</text>
<text x="181.9" y="73.1" transform="rotate(-90 181.9 73.1)">1</text>
<text x="113.3" y="80.7" transform="rotate(-90 113.3 80.7)">3</text>
<text x="147.6" y="80.7" transform="rotate(-90 147.6 80.7)">3</text>
<text x="181.9" y="80.7" transform="rotate(-90 181.9 80.7)">3</text>
<text x="10.4" y="85.9">B</text>
<text x="31.2" y="87.2">PWM_G</text>
<text x="31.3" y="89.8">PWM_B</text>
<text x="197.7" y="88.5">DAC_OUT</text>
<text x="285.4" y="85.9">B</text>
<text x="214.4" y="95.8" transform="rotate(-90 214.4 95.8)">12</text>
<text x="219.5" y="95.2" transform="rotate(-90 219.5 95.2)">14</text>
<text x="28" y="99.9">TRIG2_3V3</text>
<text x="34.4" y="97.4">SH3</text>
<text x="68.1" y="99.9">TRIG1_3V3</text>
<text x="201.5" y="101.2">SH1</text>
<text x="209.9" y="100.3">11</text>
<text x="210.3" y="97.8">1</text>
<text x="223" y="100.3">7</text>
<text x="254.8" y="100.3">3</text>
<text x="28" y="107.6">TRIG3_3V3</text>
<text x="68.8" y="107.6">DAC_OUT</text>
<text x="69.4" y="105">SUSTAIN</text>
<text x="69.4" y="102.5">RELEASE</text>
<text x="209.9" y="102.9">10</text>
<text x="214.4" y="106.8" transform="rotate(-90 214.4 106.8)">3</text>
<text x="219.5" y="107.4" transform="rotate(-90 219.5 107.4)">8</text>
<text x="254.8" y="105.4">2</text>
<text x="267.5" y="102.9">1</text>
<text x="269.5" y="103.8">ENV1</text>
<text x="69.4" y="110.1">DECAY</text>
<text x="69.4" y="112.6">ATTACK</text>
<text x="214.4" y="113.6" transform="rotate(-90 214.4 113.6)">12</text>
<text x="219.5" y="113" transform="rotate(-90 219.5 113)">14</text>
<text x="31.3" y="115.2">PWM_R</text>
<text x="34.4" y="117.7">SH2</text>
<text x="201.5" y="119">SH2</text>
<text x="209.9" y="118.1">11</text>
<text x="210.3" y="115.6">1</text>
<text x="223" y="118.1">7</text>
<text x="254.8" y="118.1">5</text>
<text x="33.7" y="120.3">BTN</text>
<text x="34.4" y="122.8">SH1</text>
<text x="129.5" y="120.3">BTN</text>
<text x="209.9" y="120.6">10</text>
<text x="214.4" y="124.6" transform="rotate(-90 214.4 124.6)">3</text>
<text x="219.5" y="125.2" transform="rotate(-90 219.5 125.2)">8</text>
<text x="254.8" y="123.2">6</text>
<text x="267.5" y="120.6">7</text>
<text x="269.5" y="121.5">ENV2</text>
<text x="214.4" y="131.4" transform="rotate(-90 214.4 131.4)">12</text>
<text x="219.5" y="130.8" transform="rotate(-90 219.5 130.8)">14</text>
<text x="10.4" y="135.9">C</text>
<text x="201.5" y="136.8">SH3</text>
<text x="209.9" y="135.9">11</text>
<text x="210.3" y="133.3">1</text>
<text x="223" y="135.9">7</text>
<text x="254.3" y="135.9">10</text>
<text x="285.4" y="135.9">C</text>
<text x="209.9" y="138.4">10</text>
<text x="214.4" y="142.3" transform="rotate(-90 214.4 142.3)">3</text>
<text x="219.5" y="143" transform="rotate(-90 219.5 143)">8</text>
<text x="254.8" y="141">9</text>
<text x="267.5" y="138.4">8</text>
<text x="269.5" y="139.3">ENV3</text>
<text x="34.4" y="149.5">ATTACK</text>
<text x="72.3" y="149.5">DECAY</text>
<text x="106.3" y="149.5">SUSTAIN</text>
<text x="142.5" y="149.5">RELEASE</text>
<text x="41.7" y="151.9" transform="rotate(-90 41.7 151.9)">2</text>
<text x="44.2" y="151.9" transform="rotate(-90 44.2 151.9)">1</text>
<text x="78.5" y="151.9" transform="rotate(-90 78.5 151.9)">2</text>
<text x="81" y="151.9" transform="rotate(-90 81 151.9)">1</text>
<text x="114" y="151.9" transform="rotate(-90 114 151.9)">2</text>
<text x="116.6" y="151.9" transform="rotate(-90 116.6 151.9)">1</text>
<text x="150.9" y="151.9" transform="rotate(-90 150.9 151.9)">2</text>
<text x="153.4" y="151.9" transform="rotate(-90 153.4 151.9)">1</text>
<text x="27.4" y="161.3">MH2</text>
<text x="55.3" y="161.3">MH1</text>
<text x="64.2" y="161.3">MH2</text>
<text x="92.1" y="161.3">MH1</text>
<text x="99.7" y="161.3">MH2</text>
<text x="127.7" y="161.3">MH1</text>
<text x="136.6" y="161.3">MH2</text>
<text x="164.5" y="161.3">MH1</text>
<text x="27.4" y="163.8">MH3</text>
<text x="55.3" y="163.8">MH4</text>
<text x="64.2" y="163.8">MH3</text>
<text x="92.1" y="163.8">MH4</text>
<text x="99.7" y="163.8">MH3</text>
<text x="127.7" y="163.8">MH4</text>
<text x="136.6" y="163.8">MH3</text>
<text x="164.5" y="163.8">MH4</text>
<text x="44.2" y="174.7" transform="rotate(-90 44.2 174.7)">3</text>
<text x="81" y="174.7" transform="rotate(-90 81 174.7)">3</text>
<text x="116.6" y="174.7" transform="rotate(-90 116.6 174.7)">3</text>
<text x="153.4" y="174.7" transform="rotate(-90 153.4 174.7)">3</text>
<text x="10.4" y="185.9">D</text>
<text x="285.4" y="185.9">D</text>
<text x="35" y="199.9">1</text>
<text x="85" y="199.9">2</text>
<text x="135" y="199.9">3</text>
<text x="185" y="199.9">4</text>
<text x="235" y="199.9">5</text>
<text x="285" y="199.9">6</text>
</g>
<g font-size="1.8" fill="#008484">
<text x="31.6" y="23.2">J1</text>
<text x="50.6" y="23.2">J3</text>
<text x="69.7" y="23.2">J5</text>
<text x="110.1" y="18.1">+3V3</text>
<text x="113.5" y="23.9">R3</text>
<text x="144.3" y="18.1">+3V3</text>
<text x="147.8" y="23.9">R7</text>
<text x="178.6" y="18.1">+3V3</text>
<text x="182.1" y="23.9">R11</text>
<text x="249.2" y="22.1">J7</text>
<text x="30.3" y="25.5">ENV1</text>
<text x="49.3" y="25.5">ENV2</text>
<text x="68.4" y="25.5">ENV3</text>
<text x="100.5" y="27.7">R1</text>
<text x="113.6" y="26.2">10k</text>
<text x="134.8" y="27.7">R5</text>
<text x="147.9" y="26.2">10k</text>
<text x="169.1" y="27.7">R9</text>
<text x="182.2" y="26.2">10k</text>
<text x="245.7" y="24.4">PWR_HDR</text>
<text x="274.5" y="28.3" transform="rotate(-90 274.5 28.3)">+5V</text>
<text x="100.6" y="30">2k</text>
<text x="114.2" y="31.5">Q1</text>
<text x="114.5" y="33.8">BC547</text>
<text x="134.9" y="30">2k</text>
<text x="148.5" y="31.5">Q3</text>
<text x="148.8" y="33.8">BC547</text>
<text x="169.2" y="30">2k</text>
<text x="182.8" y="31.5">Q5</text>
<text x="183.1" y="33.8">BC547</text>
<text x="233.3" y="34.7">+12V</text>
<text x="234.4" y="32.2">+5V</text>
<text x="262.7" y="32.2">+5V</text>
<text x="262.9" y="34.7">+12V</text>
<text x="276.8" y="34.1">C16</text>
<text x="31.6" y="40.9">J2</text>
<text x="50.6" y="40.9">J4</text>
<text x="69.7" y="40.9">J6</text>
<text x="234.1" y="40.4">GND</text>
<text x="262.4" y="40.4">GND</text>
<text x="276.9" y="36.4">10u</text>
<text x="30" y="43.3">TRIG1</text>
<text x="40.1" y="44.7">GND</text>
<text x="49" y="43.3">TRIG2</text>
<text x="68.1" y="43.3">TRIG3</text>
<text x="109.9" y="42.2">GND</text>
<text x="144.2" y="42.2">GND</text>
<text x="178.5" y="42.2">GND</text>
<text x="233.6" y="44.9">-12V</text>
<text x="263.1" y="44.9">-12V</text>
<text x="274.8" y="44.3" transform="rotate(-90 274.8 44.3)">GND</text>
<text x="147.1" y="48.7" transform="rotate(-90 147.1 48.7)">+5V</text>
<text x="269.4" y="51.1" transform="rotate(-90 269.4 51.1)">+12V</text>
<text x="154.3" y="59.1">LED_RABG</text>
<text x="154.6" y="56.8">D1</text>
<text x="259.9" y="59.4">U5E</text>
<text x="274.3" y="56.9">C13</text>
<text x="274.4" y="59.2">0.1u</text>
<text x="240.2" y="61.8">+</text>
<text x="259.1" y="61.9">TL074</text>
<text x="267.3" y="61" transform="rotate(-90 267.3 61)">V+</text>
<text x="113.5" y="68.3">R4</text>
<text x="113.6" y="70.7">4k7</text>
<text x="147.8" y="68.3">R8</text>
<text x="147.9" y="70.7">4k7</text>
<text x="182.1" y="68.3">R12</text>
<text x="182.2" y="70.7">4k7</text>
<text x="231.9" y="66.3">GND</text>
<text x="274.3" y="67.1">C15</text>
<text x="274.4" y="69.4">0.1u</text>
<text x="277.6" y="67.6">GND</text>
<text x="100.5" y="72.2">R2</text>
<text x="100.6" y="74.5">1k</text>
<text x="114.2" y="76">Q2</text>
<text x="134.8" y="72.2">R6</text>
<text x="134.9" y="74.5">1k</text>
<text x="148.5" y="76">Q4</text>
<text x="168.6" y="72.2">R10</text>
<text x="169.2" y="74.5">1k</text>
<text x="182.8" y="76">Q6</text>
<text x="254.8" y="72.1">U5D</text>
<text x="255.3" y="74.6">TL074</text>
<text x="269.4" y="77.8" transform="rotate(-90 269.4 77.8)">-12V</text>
<text x="51.6" y="81.8">U1</text>
<text x="114.5" y="78.3">BC547</text>
<text x="148.8" y="78.3">BC547</text>
<text x="183.1" y="78.3">BC547</text>
<text x="45.4" y="84.1">NUCLEO-L432KC</text>
<text x="109.9" y="86.6">GND</text>
<text x="144.2" y="86.6">GND</text>
<text x="178.5" y="86.6">GND</text>
<text x="71" y="95.3">+5V</text>
<text x="72.4" y="91" transform="rotate(-90 72.4 91)">GND</text>
<text x="185.1" y="94">+12V</text>
<text x="195.5" y="95">C1</text>
<text x="222.5" y="93.6">U2</text>
<text x="29.2" y="96.3" transform="rotate(-90 29.2 96.3)">GND</text>
<text x="195.7" y="97.3">0.1u</text>
<text x="212.2" y="98.7">I</text>
<text x="212.2" y="101.2">Hold</text>
<text x="215.3" y="99.1" transform="rotate(-90 215.3 99.1)">V+</text>
<text x="220.3" y="98.5" transform="rotate(-90 220.3 98.5)">Adj</text>
<text x="222.9" y="96.2">LF398_SOIC14</text>
<text x="256.7" y="101.2">+</text>
<text x="84.7" y="107">+3V3</text>
<text x="186.1" y="105.7">GND</text>
<text x="195.5" y="105.2">C2</text>
<text x="195.7" y="107.5">0.1u</text>
<text x="212.2" y="103.8">T</text>
<text x="220.3" y="105.5" transform="rotate(-90 220.3 105.5)">Ch</text>
<text x="239.4" y="106.4" transform="rotate(-90 239.4 106.4)">100k</text>
<text x="241.8" y="105.6" transform="rotate(-90 241.8 105.6)">R13</text>
<text x="249" y="102.6">C10</text>
<text x="249" y="104.9">10n</text>
<text x="88.9" y="112.8">C14</text>
<text x="136.5" y="113.1">SW1</text>
<text x="145.6" y="108.3">+3V3</text>
<text x="185.1" y="111.8">+12V</text>
<text x="185.3" y="108.4">-12V</text>
<text x="195.5" y="112.8">C3</text>
<text x="227.3" y="110.3">C7</text>
<text x="227.6" y="112.6">100p</text>
<text x="246.4" y="108.9">R16</text>
<text x="246.7" y="111.2">3k6</text>
<text x="255.8" y="109">R19</text>
<text x="255.8" y="111.3">68k</text>
<text x="270" y="110.2">U5A</text>
<text x="270.5" y="112.7">TL074</text>
<text x="88.9" y="115.1">10u</text>
<text x="134.4" y="115.4">SW_Push</text>
<text x="195.7" y="115.1">0.1u</text>
<text x="212.2" y="116.5">I</text>
<text x="212.2" y="119">Hold</text>
<text x="215.3" y="116.9" transform="rotate(-90 215.3 116.9)">V+</text>
<text x="220.3" y="116.3" transform="rotate(-90 220.3 116.3)">Adj</text>
<text x="249.6" y="117.1">GND</text>
<text x="256.7" y="119">+</text>
<text x="260.9" y="117.5">100k</text>
<text x="261.2" y="115.2">RV1</text>
<text x="72.3" y="122.1" transform="rotate(-90 72.3 122.1)">+3V3</text>
<text x="84.5" y="120.9">GND</text>
<text x="186.1" y="123.4">GND</text>
<text x="195.5" y="123">C4</text>
<text x="195.7" y="125.3">0.1u</text>
<text x="212.2" y="121.5">T</text>
<text x="220.3" y="123.3" transform="rotate(-90 220.3 123.3)">Ch</text>
<text x="222.5" y="121.6">U3</text>
<text x="222.9" y="124.1">LF398_SOIC14</text>
<text x="239.4" y="124.2" transform="rotate(-90 239.4 124.2)">100k</text>
<text x="241.8" y="123.4" transform="rotate(-90 241.8 123.4)">R14</text>
<text x="249" y="120.4">C11</text>
<text x="249" y="122.7">10n</text>
<text x="185.1" y="129.6">+12V</text>
<text x="185.3" y="126.2">-12V</text>
<text x="195.5" y="130.6">C5</text>
<text x="227.3" y="128">C8</text>
<text x="227.6" y="130.3">100p</text>
<text x="246.4" y="126.6">R17</text>
<text x="246.7" y="129">3k6</text>
<text x="255.8" y="126.8">R20</text>
<text x="255.8" y="129.1">68k</text>
<text x="270" y="129.2">U5B</text>
<text x="270.5" y="131.7">TL074</text>
<text x="195.7" y="132.9">0.1u</text>
<text x="212.2" y="134.2">I</text>
<text x="212.2" y="136.8">Hold</text>
<text x="215.3" y="134.7" transform="rotate(-90 215.3 134.7)">V+</text>
<text x="220.3" y="134" transform="rotate(-90 220.3 134)">Adj</text>
<text x="249.6" y="134.9">GND</text>
<text x="256.7" y="136.8">+</text>
<text x="260.9" y="135.3">100k</text>
<text x="261.2" y="133">RV2</text>
<text x="185.3" y="143.9">-12V</text>
<text x="186.1" y="141.2">GND</text>
<text x="195.5" y="140.7">C6</text>
<text x="195.7" y="143">0.1u</text>
<text x="212.2" y="139.3">T</text>
<text x="220.3" y="141.1" transform="rotate(-90 220.3 141.1)">Ch</text>
<text x="239.4" y="142" transform="rotate(-90 239.4 142)">100k</text>
<text x="241.8" y="141.2" transform="rotate(-90 241.8 141.2)">R15</text>
<text x="249" y="138.2">C12</text>
<text x="249" y="140.5">10n</text>
<text x="42.7" y="145.1">+3V3</text>
<text x="79.6" y="145.1">+3V3</text>
<text x="115.1" y="145.1">+3V3</text>
<text x="152" y="145.1">+3V3</text>
<text x="206" y="145.7">U4</text>
<text x="206.4" y="148.3">LF398_SOIC14</text>
<text x="227.3" y="145.8">C9</text>
<text x="227.6" y="148.1">100p</text>
<text x="246.4" y="144.4">R18</text>
<text x="246.7" y="146.7">3k6</text>
<text x="255.8" y="144.5">R21</text>
<text x="255.8" y="146.9">68k</text>
<text x="271.3" y="147">U5C</text>
<text x="271.8" y="149.5">TL074</text>
<text x="49.7" y="153.3">RVA1</text>
<text x="50.1" y="150.8">100k</text>
<text x="86.5" y="153.3">RVD1</text>
<text x="86.9" y="150.8">100k</text>
<text x="122.1" y="153.3">RVS1</text>
<text x="122.5" y="150.8">100k</text>
<text x="159" y="153.3">RVR1</text>
<text x="159.5" y="150.8">100k</text>
<text x="225.5" y="153.9">GND</text>
<text x="249.6" y="152.6">GND</text>
<text x="260.9" y="153.1">100k</text>
<text x="261.2" y="150.8">RV3</text>
<text x="42.5" y="160.5" transform="rotate(-90 42.5 160.5)">WIPER</text>
<text x="45.1" y="158.9" transform="rotate(-90 45.1 158.9)">CCW</text>
<text x="79.4" y="160.5" transform="rotate(-90 79.4 160.5)">WIPER</text>
<text x="81.9" y="158.9" transform="rotate(-90 81.9 158.9)">CCW</text>
<text x="114.9" y="160.5" transform="rotate(-90 114.9 160.5)">WIPER</text>
<text x="117.5" y="158.9" transform="rotate(-90 117.5 158.9)">CCW</text>
<text x="151.8" y="160.5" transform="rotate(-90 151.8 160.5)">WIPER</text>
<text x="154.3" y="158.9" transform="rotate(-90 154.3 158.9)">CCW</text>
<text x="32.5" y="162.2">MH2</text>
<text x="32.5" y="164.7">MH3</text>
<text x="50.1" y="162.2">MH1</text>
<text x="50.1" y="164.7">MH4</text>
<text x="69.3" y="162.2">MH2</text>
<text x="69.3" y="164.7">MH3</text>
<text x="86.9" y="162.2">MH1</text>
<text x="86.9" y="164.7">MH4</text>
<text x="104.9" y="162.2">MH2</text>
<text x="104.9" y="164.7">MH3</text>
<text x="122.5" y="162.2">MH1</text>
<text x="122.5" y="164.7">MH4</text>
<text x="141.7" y="162.2">MH2</text>
<text x="141.7" y="164.7">MH3</text>
<text x="159.3" y="162.2">MH1</text>
<text x="159.3" y="164.7">MH4</text>
<text x="45.1" y="170.9" transform="rotate(-90 45.1 170.9)">CW</text>
<text x="81.9" y="170.9" transform="rotate(-90 81.9 170.9)">CW</text>
<text x="117.5" y="170.9" transform="rotate(-90 117.5 170.9)">CW</text>
<text x="154.3" y="170.9" transform="rotate(-90 154.3 170.9)">CW</text>
<text x="42.6" y="181.9">GND</text>
<text x="79.5" y="181.9">GND</text>
<text x="115" y="181.9">GND</text>
<text x="151.8" y="181.9">GND</text>
</g>
<g font-size="1.8" fill="#0000c2">
<text x="243.8" y="94">Gain from 1 to 2.4 = 3.3 to 8V</text>
<text x="31.7" y="127">Remove SB9 on the nucleo to allow stand alone 5V power.</text>
<text x="199.4" y="158.4">R = 10k C = 3300p gives Fc = 4.8k, half of the nominal 10k sample rate</text>
<text x="199.4" y="160.5">. 10k and 10n gives 1.6k.</text>
<text x="199.4" y="162.6">Ended up with 100k and 10n = 160Hz - that looked the best on the scope.</text>
</g>
<g font-size="1.4" fill="#840000">
<text x="38.5" y="86.4">CN3_1</text>
<text x="38.5" y="88.9">CN3_2</text>
<text x="62.6" y="86.4">CN4_1</text>
<text x="62.6" y="88.9">CN4_2</text>
<text x="38.5" y="91.4">CN3_3</text>
<text x="38.5" y="94">CN3_4</text>
<text x="62.6" y="91.4">CN4_3</text>
<text x="62.6" y="94">CN4_4</text>
<text x="38.5" y="96.5">CN3_5</text>
<text x="38.5" y="99.1">CN3_6</text>
<text x="38.5" y="101.6">CN3_7</text>
<text x="62.6" y="96.5">CN4_5</text>
<text x="62.6" y="99.1">CN4_6</text>
<text x="62.6" y="101.6">CN4_7</text>
<text x="38.5" y="104.1">CN3_8</text>
<text x="38.5" y="106.7">CN3_9</text>
<text x="62.6" y="104.1">CN4_8</text>
<text x="62.6" y="106.7">CN4_9</text>
<text x="38" y="109.2">CN3_10</text>
<text x="38" y="111.8">CN3_11</text>
<text x="62.2" y="109.2">CN4_10</text>
<text x="62.2" y="111.8">CN4_11</text>
<text x="38" y="114.3">CN3_12</text>
<text x="38" y="116.8">CN3_13</text>
<text x="38" y="119.4">CN3_14</text>
<text x="62.2" y="114.3">CN4_12</text>
<text x="62.2" y="116.8">CN4_13</text>
<text x="62.2" y="119.4">CN4_14</text>
<text x="38" y="121.9">CN3_15</text>
<text x="62.2" y="121.9">CN4_15</text>
</g>
<g font-size="1.4" fill="#008484">
<text x="44.2" y="87.1">PA9</text>
<text x="44.2" y="89.7">PA10</text>
<text x="54.5" y="89.7">GND_CN4</text>
<text x="58.9" y="87.1">VIN</text>
<text x="44.2" y="92.2">NRST_CN3</text>
<text x="44.2" y="94.7">GND_CN3</text>
<text x="53.7" y="92.2">NRST_CN4</text>
<text x="58.6" y="94.7">+5V</text>
<text x="44.2" y="97.3">PA12</text>
<text x="44.2" y="99.8">PB0</text>
<text x="58.5" y="97.3">PA2</text>
<text x="58.5" y="99.8">PA7</text>
<text x="44.2" y="102.4">PB7</text>
<text x="44.2" y="104.9">PB6</text>
<text x="44.2" y="107.4">PB1</text>
<text x="58.5" y="102.4">PA6</text>
<text x="58.5" y="104.9">PA5</text>
<text x="58.5" y="107.4">PA4</text>
<text x="44.2" y="110">PC14</text>
<text x="44.2" y="112.5">PC15</text>
<text x="58.5" y="110">PA3</text>
<text x="58.5" y="112.5">PA1</text>
<text x="44.2" y="115.1">PA8</text>
<text x="44.2" y="117.6">PA11</text>
<text x="57.4" y="117.6">AREF</text>
<text x="58.5" y="115.1">PA0</text>
<text x="44.2" y="120.1">PB5</text>
<text x="44.2" y="122.7">PB4</text>
<text x="57.9" y="120.1">+3V3</text>
<text x="58.5" y="122.7">PB3</text>
</g>
<g font-size=".9" fill="#840000">
<text x="260.4" y="111.8">1</text>
<text x="262.7" y="110.2" transform="rotate(-90 262.7 110.2)">2</text>
<text x="264.9" y="111.8">3</text>
<text x="260.4" y="129.6">1</text>
<text x="262.7" y="128" transform="rotate(-90 262.7 128)">2</text>
<text x="264.9" y="129.6">3</text>
<text x="260.4" y="147.3">1</text>
<text x="262.7" y="145.7" transform="rotate(-90 262.7 145.7)">2</text>
<text x="264.9" y="147.3">3</text>
</g>
</svg>
